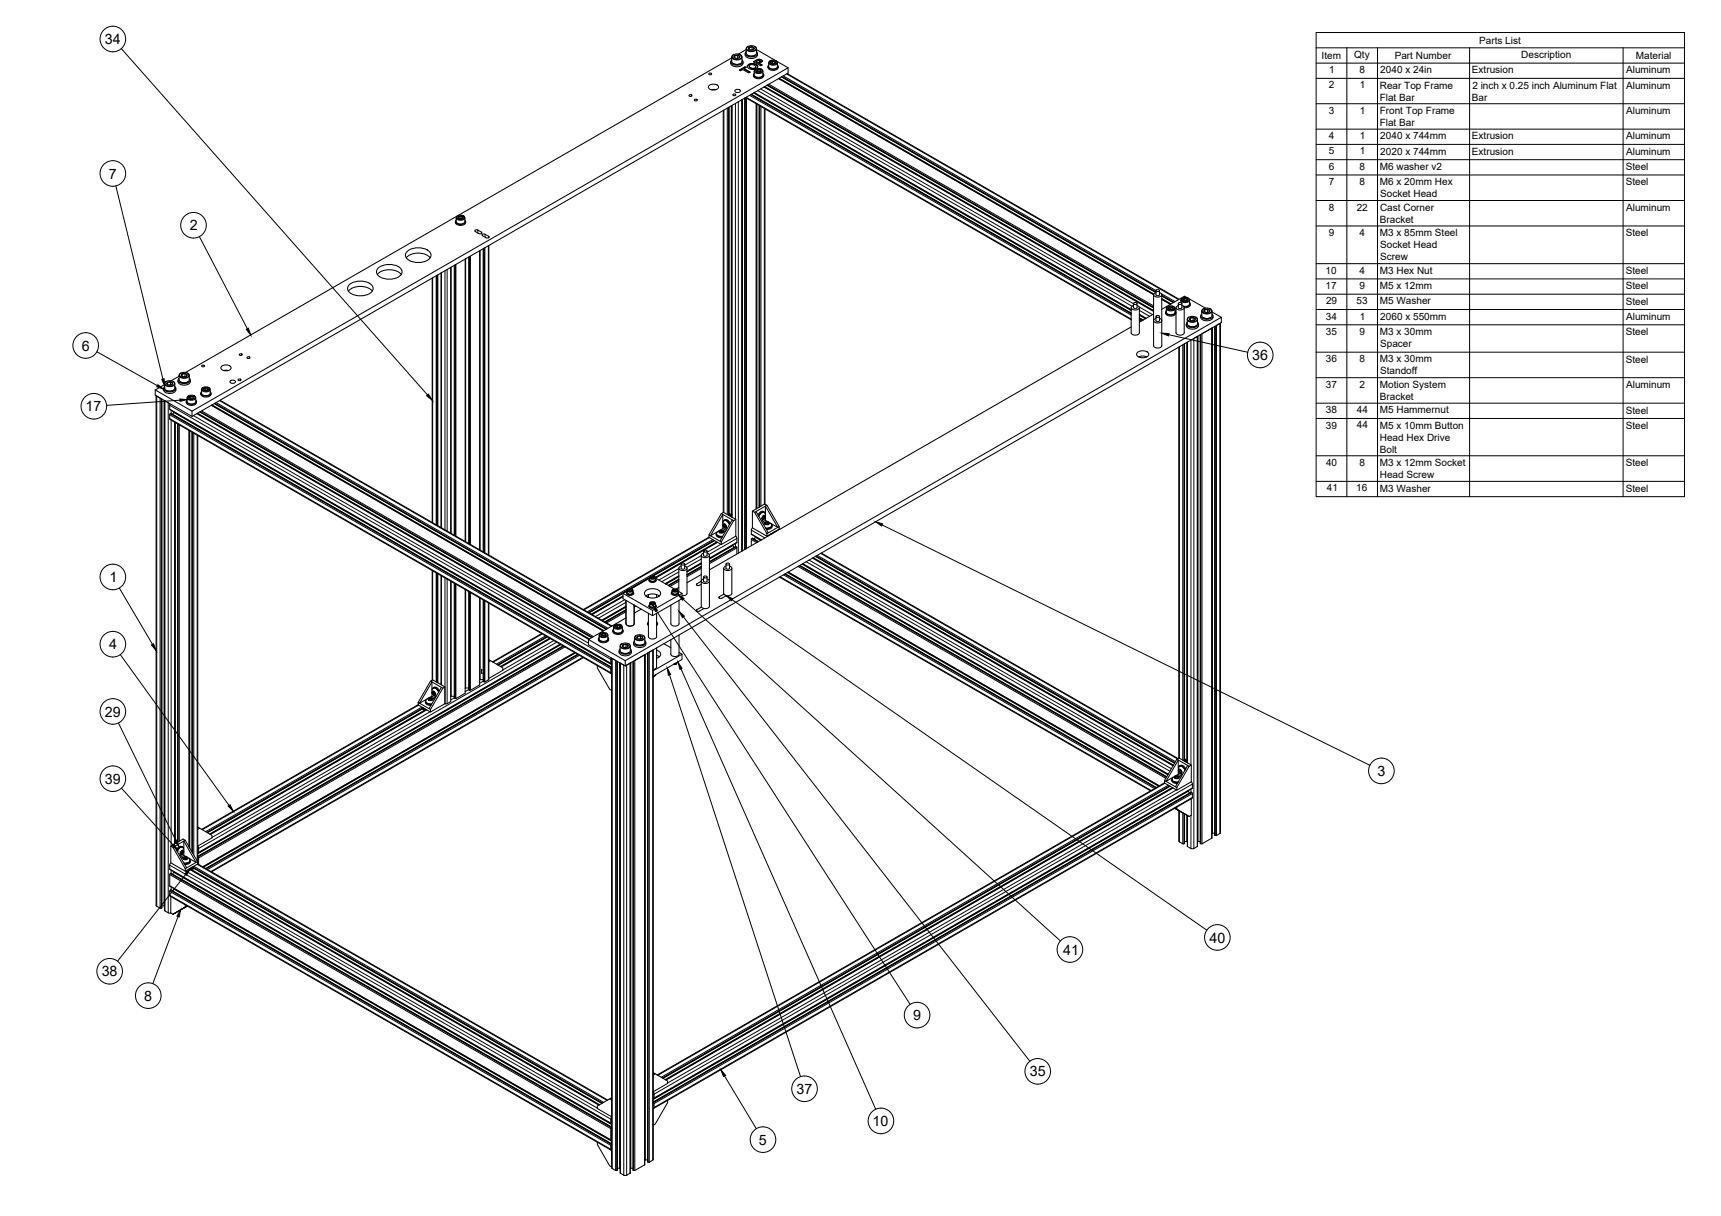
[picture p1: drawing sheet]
<svg xmlns="http://www.w3.org/2000/svg" width="841mm" height="594mm" viewBox="0 0 841 594" stroke-linecap="round" stroke-linejoin="round" font-family="sans-serif">
<!-- layer: Visible -->
<g fill="none" stroke="#000" stroke-width=".51">
<path d="M357 30a3 3 0 0 0 3 3 3 3 0 0 0 3-3M358 28v2a2.9 2.9 0 0 0 5 0v-2M358 28l-267 154M358 29a2 2 0 0 0 0 3 2 2 0 0 0 2 0 1.8 1.8 0 0 0 2-1 1.8 1.8 0 0 0 1-2M358 27a2.6 2.6 0 0 1 4 1 2.6 2.6 0 0 1-4-1zM358 27a1.3 1.3 0 0 0 0 2 1.3 1.3 0 0 0 1 0 1.9 1.9 0 0 0 3 0 1.9 1.9 0 0 0 0-2M358 31l2 1 2-1M358 27h.1M359 27v1M359 27a.8 .8 0 0 0 0 1 .8 .8 0 0 0 1 1M360 27v1M360 27a.8 .8 0 0 1 1 0 .8 .8 0 0 1 0 1"/>
<path d="M360 27h-1M361 29h-1M361 28l-1 1M361 28l-1-1h-1v1M362 27h.1M364 33l-3 1 1 1 1-1 3 2 1-1-3-1 2 1M364 33l-3 1M364 26a3 3 0 0 0 3 3 3 3 0 0 0 3-3M364 33h1l-1 1M365 24v2a2.9 2.9 0 0 0 5 0v-2M365 24l-4 2M365 25a2 2 0 0 0 0 3 2 2 0 0 0 2 0 1.8 1.8 0 0 0 3-1 1.8 1.8 0 0 0 0-2"/>
<path d="M365 23a2.6 2.6 0 0 1 4 1 2.6 2.6 0 0 1-4-1zM365 32l1 1 2 1 2-1-1-2 1 2M365 32h.1M366 23a1.3 1.3 0 0 0-1 1 1.3 1.3 0 0 0 2 1 1.9 1.9 0 0 0 2 0 1.9 1.9 0 0 0 0-2M366 24h1h1M366 24v-1h2h1l-1 1M366 31l-1 1h1M366 32l1 1M366 23v1M368 23v1h-1M368 23h-2M368 23a.8 .8 0 0 1 1 0 .8 .8 0 0 1-1 1"/>
<path d="M368 31l-2 1 2-1M368 33h-1l1 1M368 37a2.6 2.6 0 0 0 3 1 2.6 2.6 0 0 0 2-1M369 36a2.2 2.2 0 0 0 1 2 2.2 2.2 0 0 0 2 0l1-1v-1M369 35v2a2.5 2.5 0 0 0 4 0v-2M369 27h-2h-1M369 33l-1 1 1-1M369 34a1.9 1.9 0 0 1 2-1 1.9 1.9 0 0 1 1 2 1.9 1.9 0 0 1-2 1 1.9 1.9 0 0 1-1-2zM369 33v-1h-2h-1l1 1M369 34h1h2v1h-1h-1zM369 34l1 1M369 34a1.1 1.1 0 0 0 0 1 1.1 1.1 0 0 0 1 1 1.5 1.5 0 0 0 2 0 1.5 1.5 0 0 0 0-2"/>
<path d="M369 31h-1l1 1M370 30h1M370 35v-1v1M370 35h.1M370 24l15 9-291 168-18-10M370 29l-2 1 4 2-1-1 1 1M370 29l-2 1M370 34h2v1M370 35h1M371 31v-1zM371 31l-1-1 1 1M371 29h-1h1"/>
<path d="M372 34v1M372 29h-1h1M372 30v-1v1M372 30l-1 1M375 33a2.7 2.7 0 0 0 3 1 2.7 2.7 0 0 0 2-1M376 31v2M376 32a2.2 2.2 0 0 0 1 2 2.2 2.2 0 0 0 2 0l1-1v-1M376 32a2.5 2.5 0 0 0 4 0M376 30a1.9 1.9 0 0 1 2-1 1.9 1.9 0 0 1 1 2 1.9 1.9 0 0 1-2 1 1.9 1.9 0 0 1-1-2zM376 30h1h2v1h-1h-1zM376 30h1M376 30a1.1 1.1 0 0 0 0 1 1.1 1.1 0 0 0 1 1 1.5 1.5 0 0 0 2 0 1.5 1.5 0 0 0 0-2"/>
<path d="M377 30v1zM377 30h2v1h-2M379 30v1M379 30h.1M380 31v2M380 33h.1M381 38l183 106M382 38l183 105a1.2 1.2 0 0 0-1 2 1.2 1.2 0 0 0 2 0 1.2 1.2 0 0 0 2 0 1.2 1.2 0 0 0-1-2M385 36l191 110M385 33v3l-291 167-18-10v-2M346 42a2.8 2.8 0 0 1 5 1 2.7 2.7 0 0 1-3 1 2.7 2.7 0 0 1-2-2zM348 44h2"/>
<path d="M353 54v196M356 52v200M358 52v201M359 44a1.2 1.2 0 0 1 2 0 1.2 1.2 0 0 1 0 1 1.3 1.3 0 0 1-2-1zM363 49v220M364 48v220M364 48l189 108M367 46l186 107M368 45l185 106M370 51v198M371 52v196M373 42l191 110"/>
<path d="M374 53v193M375 42l189 108M223 108a2.6 2.6 0 0 0 2 2 2.6 2.6 0 0 0 3-2M223 107a2.2 2.2 0 0 0 1 3 2.2 2.2 0 0 0 3-1l1-1-1-1M223 106v2a2.5 2.5 0 0 0 4 0v-2M223 106a1.9 1.9 0 0 1 2-1 1.9 1.9 0 0 1 2 2 1.9 1.9 0 0 1-2 0 1.9 1.9 0 0 1-2-1zM224 105a1.1 1.1 0 0 0-1 2 1.1 1.1 0 0 0 2 1 1.5 1.5 0 0 0 1-1 1.5 1.5 0 0 0 1-1l-1-1M224 107v-1v1M224 106h2v1h-1l-1-1zM224 106h1v1h-1M225 105l1 1M226 106v1h-1"/>
<path d="M226 106h.1M232 113l2-1 1 2h-1zM236 115l1-1 2 2h-1zM239 120v151M171 139a8 8 0 0 1 11 2 6 6 0 0 1-9 3 3 3 0 0 1-3-2 3 3 0 0 1 1-3zM184 134a9 9 0 0 1 12 0M185 131a8 8 0 0 1 11 1 6 6 0 0 1-9 4 3 3 0 0 1-3-2 3 3 0 0 1 1-3zM199 126a9 9 0 0 1 11 0M199 123a8 8 0 0 1 12 1 6 6 0 0 1-9 4 3 3 0 0 1-3-2 3 3 0 0 1 0-3zM211 136v119M213 135v121M214 134v123"/>
<path d="M216 133v125M220 131v129M220 131v130M222 130v131M222 129v133M223 129v133M227 127v138M228 126v139M229 126v140M229 125v141M230 125v141M234 123v146"/>
<path d="M235 122v147M236 122v148M236 121v149M237 121v149M170 142a9 9 0 0 1 12 0M553 150v13a2.3 2.3 0 0 0 4 0v-13M553 160l-206 118M554 148v2l1 1 1-1v-2M554 149a1.2 1.2 0 0 0-1 2 1.2 1.2 0 0 0 2 0 1.2 1.2 0 0 0 2 0 1.2 1.2 0 0 0-1-2M554 148h2l-2 1zM557 155l2 1M557 154l3 2"/>
<path d="M564 144v12M564 157v12M564 153l-7 4M565 142v2h1h1v-2M565 155v2h1h1v-2M565 156a1.2 1.2 0 0 0-1 1 1.2 1.2 0 0 0 2 1 1.2 1.2 0 0 0 2-1 1.2 1.2 0 0 0-1-1M565 142h2h-2zM565 154l2 1h-2zM568 144v12M568 145l5 3M568 146l4 3M568 157v12"/>
<path d="M570 153a2.7 2.7 0 0 0 2 1 2.7 2.7 0 0 0 3-1M570 152a2.2 2.2 0 0 0 1 2 2.2 2.2 0 0 0 3 0l1-1-1-1M570 151v2a2.5 2.5 0 0 0 4 0v-2M570 150a1.9 1.9 0 0 1 2-1 1.9 1.9 0 0 1 2 2 1.9 1.9 0 0 1-2 1 1.9 1.9 0 0 1-2-2zM571 150h1h1v1h-1h-1zM571 150a1.1 1.1 0 0 0-1 1 1.1 1.1 0 0 0 2 1 1.5 1.5 0 0 0 1 0 1.5 1.5 0 0 0 1-2h-1M571 150h.1M571 150h1l-1 1M571 150v1M572 150h1v1M572 151h1M573 150v1"/>
<path d="M575 150v13M576 148v3h1l1-1v-2M576 149a1.2 1.2 0 0 0-1 2 1.2 1.2 0 0 0 2 0 1.2 1.2 0 0 0 2 0 1.2 1.2 0 0 0-1-2M576 148h2l-2 1zM577 148h.1M577 147v1M577 146a1.9 1.9 0 0 1 2-1 1.9 1.9 0 0 1 2 2 1.9 1.9 0 0 1-2 1 1.9 1.9 0 0 1-2-2zM578 149h.1M578 146h2v1h-2zM578 146a1.1 1.1 0 0 0-1 1 1.1 1.1 0 0 0 2 1 1.5 1.5 0 0 0 2 0 1.5 1.5 0 0 0 0-2h-1M578 146h.1M578 146h1v1z"/>
<path d="M579 150v13M579 146h1v1h-1M580 158v1M580 159a3 3 0 0 0 6 0M580 146v1M580 156v2a2.9 2.9 0 0 0 5 0v-2M580 157a2 2 0 0 0 1 3 2 2 0 0 0 2 0 1.8 1.8 0 0 0 2 0 1.8 1.8 0 0 0 0-3M581 155a2.6 2.6 0 0 1 4 1 2.6 2.6 0 0 1-5 0zM581 155a1.3 1.3 0 0 0-1 2 1.3 1.3 0 0 0 2 0 1.9 1.9 0 0 0 2 0 1.9 1.9 0 0 0 1-2h-1M581 159h3M581 155h.1M581 147v1"/>
<path d="M581 156l1 1M581 156l1-1h1l1 1M581 148l-1 2h-2M581 148a1.8 1.8 0 0 1 0 2 1.8 1.8 0 0 1-2 0M582 148a2.2 2.2 0 0 1-3 2M582 155v1M582 155l-1 1M582 155h1a.9 .9 0 0 1 1 0 .9 .9 0 0 1 0 1M583 155v2M583 157h-1M584 156l-2 1M584 155h.1"/>
<path d="M586 158v1M587 154a3 3 0 0 0 3 3 3 3 0 0 0 3-3M587 152v2a2.9 2.9 0 0 0 5 0v-2M587 153a2 2 0 0 0 1 3 2 2 0 0 0 2 0 1.8 1.8 0 0 0 2-1 1.8 1.8 0 0 0 0-2M588 151a2.6 2.6 0 0 1 4 1 2.6 2.6 0 0 1-5-1zM588 155h.1M588 151a1.3 1.3 0 0 0-1 2 1.3 1.3 0 0 0 2 0 1.9 1.9 0 0 0 2 0 1.9 1.9 0 0 0 1-2h-1M588 152l1-1h1l1 1M588 152l1 1 2-1M589 151v1h-1M589 151l-1 1M589 151l-10-6-11 6"/>
<path d="M590 151v2M590 151a.8 .8 0 0 1 1 0 .8 .8 0 0 1 0 1M590 151h-1M592 155l-2 1-2-1M592 152l5 3-291 168M594 159v249M596 158l-2 1M596 158v249l-2 1M597 155v3l-291 167-18-10v-3M108 179a2.8 2.8 0 0 1 5 1 2.7 2.7 0 0 1-3 1 2.7 2.7 0 0 1-2-2zM556 172a3 3 0 0 1 5 2 4 4 0 0 1-6-1zM556 174h3h1"/>
<path d="M564 169a2.3 2.3 0 0 0 4 0M575 163a2.3 2.3 0 0 0 4 0M576 170v200M579 168v204M580 167v206M585 164l-2 1M585 164v249l-2 2-3-2v-15M587 164v248M592 160l-5 3M592 160v249l-5 3M76 193l1 250M77 194h1"/>
<path d="M79 195v248l-1 1-1-1M80 190a3 3 0 0 0 3 2 3 3 0 0 0 3-2M80 196v249l3 1M80 187v3a2.9 2.9 0 0 0 5 0v-3M80 188l-4 3M80 189a2 2 0 0 0 1 2 2 2 0 0 0 2 0 1.8 1.8 0 0 0 2 0 1.8 1.8 0 0 0 0-2M81 196l1 1M81 187a2.6 2.6 0 0 1 4 1 2.6 2.6 0 0 1-4-1zM81 191h2h2M81 186h.1M82 188v-1h1h1v1M82 187v1"/>
<path d="M82 187a1.2 1.2 0 0 1 2-1 1.2 1.2 0 0 1 0 2 1.2 1.2 0 0 1-2 0M83 200h.1M83 197v3M83 187v1M83 188h.1M85 186a1.3 1.3 0 0 1 0 2 1.3 1.3 0 0 1-1 1 1.9 1.9 0 0 1-3 0 1.9 1.9 0 0 1 0-2v-1M87 186a3 3 0 0 0 3 2 3 3 0 0 0 3-2M88 183v3a2.9 2.9 0 0 0 5 0M88 184l-4 2M88 185a2 2 0 0 0 0 2 2 2 0 0 0 2 0 1.8 1.8 0 0 0 2 0 1.8 1.8 0 0 0 1-2M88 183a2.6 2.6 0 0 1 4 1 2.6 2.6 0 0 1-4-1zM88 187h2h2"/>
<path d="M88 182a1.3 1.3 0 0 0 0 2 1.3 1.3 0 0 0 1 1 1.9 1.9 0 0 0 2 0 1.9 1.9 0 0 0 1-2v-1M89 183l1-1 1 1v1M89 183l1 1h1M89 183v1v-1M89 183h.1M90 182v2M90 182l-1 1M90 182a.8 .8 0 0 1 1 1 .8 .8 0 0 1 0 1M91 196a2.6 2.6 0 0 0 3 2 2.6 2.6 0 0 0 2-2M91 195a2.2 2.2 0 0 0 2 3 2.2 2.2 0 0 0 2-1l1-1v-1M91 194v2a2.5 2.5 0 0 0 5 0v-2M92 194a1.9 1.9 0 0 1 2-1 1.9 1.9 0 0 1 1 2 1.9 1.9 0 0 1-2 0 1.9 1.9 0 0 1-1-1z"/>
<path d="M92 194l1-1 2 1-2 1zM92 193a1.1 1.1 0 0 0 0 2 1.1 1.1 0 0 0 1 1 1.5 1.5 0 0 0 2-1 1.5 1.5 0 0 0 0-2M92 194h.1M92 194h1v1M92 194l1 1M92 183v3M93 193l1 1v1M93 195h1M95 194h.1M98 192a2.6 2.6 0 0 0 3 2 2.6 2.6 0 0 0 2-2M98 191a2.2 2.2 0 0 0 2 3 2.2 2.2 0 0 0 2-1l1-1v-1M98 192a2.5 2.5 0 0 0 5 0"/>
<path d="M98 190v2M99 190a1.9 1.9 0 0 1 2-1 1.9 1.9 0 0 1 1 2 1.9 1.9 0 0 1-2 0 1.9 1.9 0 0 1-1-1zM99 190l1-1h2v1l-1 1h-1zM99 190h.1M99 189h.1M99 190h1v1M99 190l1 1M100 189l1 1v1l-1-1M102 189v1M102 189a1.1 1.1 0 0 1 1 2 1.1 1.1 0 0 1-2 0 1.5 1.5 0 0 1-2 0 1.5 1.5 0 0 1 0-2M103 190v2M103 198l192 110"/>
<path d="M105 197l191 110M108 196l191 110M109 181h3M112 186a1.2 1.2 0 0 1 2 0 1.2 1.2 0 0 1 1 1 1.6 1.6 0 0 1-3-1zM83 200l216 124M85 201l-1 1M85 206v206M87 207v204M92 210v204M94 201v2M94 211v205M96 202l192 110"/>
<path d="M97 213v209l200 115M98 201l191 111M351 259h1a1 1 0 0 1 1 0 1 1 0 0 1 0 1 1.2 1.2 0 0 1-2-1zM352 260h1M352 259v1M352 251l-6 10M353 259h-1M353 259v1h-1M353 259v1M353 255v-4l-6 11 4-2M353 258l-1 1M353 257v1"/>
<path d="M353 258l2 1M353 255a1.8 1.8 0 0 1 2-1 1.8 1.8 0 0 1 2 2M353 255a1.9 1.9 0 0 1 3 1M353 255a2.6 2.6 0 0 0 2 4M354 256a1 1 0 0 1 1 1 1 1 0 0 1-1 1l-1-1zM354 256v1M354 257v1M354 254l1 1 2 1M354 254a2.1 2.1 0 0 1 3 2M354 256h.1M354 256l1 1-1 1M354 256l1 1"/>
<path d="M354 257v1l1-1M354 260a2.6 2.6 0 0 0-4 0M355 257l-1 1M356 251l1 1M356 251v1M356 251l2 1M356 251h.1M357 252h.1M357 252v1M357 252h1M358 252h.1M358 254l-6-3 2-1 6 4v8l-8 4-6-3v-2l6 3"/>
<path d="M360 254h-2l-6 11v-1l6-10M368 250h1M368 258l-1 3M369 250l6-3-1-1-6 4v8l7 4 6-4M373 253v1v-1M373 252a.9 .9 0 0 1 1 1 1 1 0 0 1-2 0zM373 256a2.6 2.6 0 0 1 4 0M373 252h1l-1 1M373 250a2.1 2.1 0 0 0-3 2M373 252v1M373 252h1M373 250h-1l-1 2"/>
<path d="M374 255a1 1 0 0 1 1 0 1 1 0 0 1 1 1 1.2 1.2 0 0 1-2-1zM374 252l-1 1M374 251a2.6 2.6 0 0 1-2 3M374 251a1.9 1.9 0 0 0-3 1M374 251a1.8 1.8 0 0 0-2-1 1.8 1.8 0 0 0-1 2M374 254l2 1M374 251v-4l6 11-3-2M374 252v2M374 254l-2 1M374 255v1M374 255v1h1M374 256h1"/>
<path d="M375 247l6 10M375 255l1 1M375 256v-1h-1v1M375 255h-1M376 256h-1M377 256a1.8 1.8 0 0 1-1 2 1.8 1.8 0 0 1-2 0h2l1-1M377 256a1.9 1.9 0 0 1-3 2M377 257a2 2 0 0 1-2 2M381 258v-1l-6 3M381 258v1M211 279v53M213 280v53"/>
<path d="M332 278v11M333 276v2h1h1v-2M333 277a1.2 1.2 0 0 0-1 1 1.2 1.2 0 0 0 2 1 1.2 1.2 0 0 0 2-1 1.2 1.2 0 0 0-1-1M333 275l2 1h-2zM336 278v12l-1 1h-2M343 271v13M343 275l-7 4M343 277l-7 4M344 269v2M344 271l1 1 1-1M344 270a1.2 1.2 0 0 0-1 2 1.2 1.2 0 0 0 2 0 1.2 1.2 0 0 0 2 0 1.2 1.2 0 0 0-1-2M344 269h2l-2 1z"/>
<path d="M346 269v2M346 262l-61 36M347 271v13M349 264l-30 17M350 261v1l3 1M350 261h.1M350 260a1.9 1.9 0 0 0 3 2M350 260a1.8 1.8 0 0 0 1 2 1.8 1.8 0 0 0 2 0h-2l-1-1M351 265l-31 17 9 6M352 265v1M353 260v-1h-1v1M354 278v12a2.3 2.3 0 0 0 4 0v-12"/>
<path d="M355 276v2h1h1v-2M355 277a1.2 1.2 0 0 0-1 1 1.2 1.2 0 0 0 2 1 1.2 1.2 0 0 0 2-1 1.2 1.2 0 0 0-1-1M355 275l2 1h-2zM358 266l1 1M360 262v1M360 263v2l-13 8M360 271v-3v-1l-13 7M367 261h.1M367 261l5 3M369 262v1M371 265l-3-2-1 1v3M375 261v-1l-6-10 6 11v1"/>
<path d="M377 261h.1M377 261h1M378 260h.1M385 280l181 104M391 276l179 104M392 275l179 103M397 273l176 101M399 272l175 101M401 270l175 101M214 280v53M214 280v54M216 281v53"/>
<path d="M216 281v54M220 284v59l-3 1M220 284v56M222 285v56h1l4-2v-51M222 285v56M223 285v56M228 288v48M229 289v48h1l4-2v-43M229 289v48M230 289v48M235 292v40M236 293v40h1"/>
<path d="M236 293v40M237 294v39M239 295v37l-2 1M304 291l-15 9M306 293v12a2.3 2.3 0 0 0 4 0v-9M306 296l-12 7M306 298l-10 6M306 290a1.8 1.8 0 0 0 2 1 1.8 1.8 0 0 0 2-1M307 288v2h1h1v-2M307 289l-19 10M307 289a1.6 1.6 0 0 0 1 2 1.6 1.6 0 0 0 2-1l-1-1M307 288a1.1 1.1 0 0 1 1 0 1.1 1.1 0 0 1 1 1 1.3 1.3 0 0 1-2-1z"/>
<path d="M307 290h.1M307 288a1 1 0 0 0 1 1 1 1 0 0 0 1-1M307 290h2M308 288v1M308 288l-1 1h2M308 288h.1M308 288l1 1M309 289l-1-1-1 1M309 290h.1M313 298l-3 2M315 289a5 5 0 0 1 8 1 5 5 0 0 1-8 0zM316 291l3-1 3 1"/>
<path d="M317 300v11a2.3 2.3 0 0 0 4 0v-11M317 290v2M317 292h.1M317 296a1.8 1.8 0 0 0 2 1 1.8 1.8 0 0 0 2-1M317 283a1.8 1.8 0 0 0 2 2 1.8 1.8 0 0 0 2-2M317 282l-9 6M317 282v1M317 295v1M318 295a1.6 1.6 0 0 0 1 2 1.6 1.6 0 0 0 2-1l-1-1M318 283a1.6 1.6 0 0 0 1 2 1.6 1.6 0 0 0 2-2h-1M318 282a1.1 1.1 0 0 1 1-1 1.1 1.1 0 0 1 1 2 1.3 1.3 0 0 1-2-1zM318 294a1.1 1.1 0 0 1 1 0 1.1 1.1 0 0 1 1 1 1.3 1.3 0 0 1-2-1z"/>
<path d="M318 284h.1M318 296h.1M318 282a1 1 0 0 0 1 1 1 1 0 0 0 1-1M318 294a1.1 1.1 0 0 0 1 2 1.1 1.1 0 0 0 1-2M318 282h.1M318 294h.1M318 284h2M318 296h2M319 282v1M319 294v1M319 294l-1 1M319 294h.1"/>
<path d="M319 282h1M319 294l1 1M319 282h-1M320 282h-1h-1M320 295l-1-1-1 1M320 282h-2M320 295h-2M320 282h.1M320 294h.1M320 284h.1M320 296h.1M320 282v2h-2v-1"/>
<path d="M320 295v2h-2v-1M321 290v2M328 290a1.8 1.8 0 0 0 2 1 1.8 1.8 0 0 0 2-1M328 288l1 2h1h1v-2M328 289a1.6 1.6 0 0 0 2 2 1.6 1.6 0 0 0 2-1l-1-1M329 288a1.1 1.1 0 0 1 1 0 1.1 1.1 0 0 1 1 1 1.3 1.3 0 0 1-2-1zM329 290h2M329 288a1 1 0 0 0 1 1 1 1 0 0 0 1-1M330 288l-1 1h2M330 288h.1M330 288v1M330 288l1 1"/>
<path d="M331 289l-1-1-1 1M331 290h.1M331 289l2 1M332 287l-2 1M332 281l-7 4M332 283l-5 3M332 293v12a2.3 2.3 0 0 1-4 0v-9M333 290v2l-14 9-15-9v-2l15 8v3M333 290l-14 8M343 281l-7 4M343 297l-3 1 1 1 3-2M344 282v2h1h1v-2"/>
<path d="M344 283a1.2 1.2 0 0 0-1 2 1.2 1.2 0 0 0 2 0 1.2 1.2 0 0 0 2 0 1.2 1.2 0 0 0-1-2M344 282h2h-2zM344 297h.1M347 284v12a2.3 2.3 0 0 1-4 0v-12l-3 2h1l2-1M354 290l-3 2h1l3-1M355 291h.1M381 282l181 104M384 280l181 105M265 310l-24 13M267 311l-23 14M269 312l-24 14M274 315l-177 102"/>
<path d="M275 316l-178 102M281 319l-182 105M282 320l-181 104M292 312a2.6 2.6 0 0 0 3 2 2.6 2.6 0 0 0 2-2M293 311a2.2 2.2 0 0 0 1 3 2.2 2.2 0 0 0 3-1v-1v-1M293 310v2a2.5 2.5 0 0 0 4 0v-2M293 310a1.9 1.9 0 0 1 2-1 1.9 1.9 0 0 1 2 2 1.9 1.9 0 0 1-2 0 1.9 1.9 0 0 1-2-1zM294 310l1-1 1 1-1 1h-1zM294 310h.1M294 309a1.1 1.1 0 0 0-1 2 1.1 1.1 0 0 0 1 0 1.5 1.5 0 0 0 2 0 1.5 1.5 0 0 0 0-2M294 310h1l-1 1M294 310v1"/>
<path d="M295 309l1 1v1M295 310l1 1M296 310h.1M299 308a2.7 2.7 0 0 0 3 2 2.7 2.7 0 0 0 3-1M300 307a2.2 2.2 0 0 0 1 3 2.2 2.2 0 0 0 3-1l1-1-1-1M300 306v2a2.5 2.5 0 0 0 4 0v-2M300 306a1.9 1.9 0 0 1 2-1 1.9 1.9 0 0 1 2 1 1.9 1.9 0 0 1-2 1 1.9 1.9 0 0 1-2-1zM301 306l1-1h1v1l-1 1h-1zM301 306h.1M301 305a1.1 1.1 0 0 0-1 2 1.1 1.1 0 0 0 1 0 1.5 1.5 0 0 0 2 0 1.5 1.5 0 0 0 1-2h-1M301 306h1l-1 1M301 306v1"/>
<path d="M302 305l1 1v1l-1-1M303 318a3 3 0 0 0 3 2 3 3 0 0 0 3-2M303 305v1M303 316v2a2.9 2.9 0 0 0 5 0v-2M303 317a2 2 0 0 0 0 2 2 2 0 0 0 3 1 1.8 1.8 0 0 0 2-1 1.8 1.8 0 0 0 0-2M303 315a2.6 2.6 0 0 1 5 1 2.6 2.6 0 0 1-5-1zM304 315a1.3 1.3 0 0 0-1 1 1.3 1.3 0 0 0 2 1 1.9 1.9 0 0 0 2 0 1.9 1.9 0 0 0 1-2h-1M304 319h3M304 315h.1M304 316h1M304 316l1-1h1h1v1M304 316h1h2"/>
<path d="M304 308v1M305 315v1M305 315l-1 1M306 302l-18 10 18 11v2M306 315v1h-1M306 315a.8 .8 0 0 1 1 0 .8 .8 0 0 1 0 1M306 315h-1M307 315h.1M310 314a3 3 0 0 0 3 2 3 3 0 0 0 3-2M310 312v2M310 313a2 2 0 0 0 1 2 2 2 0 0 0 2 1 1.8 1.8 0 0 0 2-1 1.8 1.8 0 0 0 0-2M311 311a2.6 2.6 0 0 1 4 1 2.6 2.6 0 0 1-5-1z"/>
<path d="M311 315h2h1M311 310a1.3 1.3 0 0 0-1 2 1.3 1.3 0 0 0 2 1 1.9 1.9 0 0 0 2 0 1.9 1.9 0 0 0 1-2l-1-1M311 312l1-1h1h1v1M311 312h1h2M312 311v1h-1M312 311l-1 1M313 311v1h-1M313 311h-1M313 311a.8 .8 0 0 1 1 0 .8 .8 0 0 1 0 1M315 320l-5 3M315 320v249M315 312v2a2.9 2.9 0 0 1-5 0"/>
<path d="M316 319v249M317 304l-1 1 1 1M319 318l-2 1M319 317v249l-2 2M321 317v9l-2 1M321 318a2 2 0 0 1 2 2 2 2 0 0 1-2 2M321 304v1v1M324 314l4 2M332 310v10a2.3 2.3 0 0 1-4 0v-7M332 319l1 1M210 333l1-1 6 4v8l-7 4-6-4v-1l6-10h1l-6 11-1-1M211 338v2l2 1"/>
<path d="M211 337a2.6 2.6 0 0 0 2 3M211 337a1.9 1.9 0 0 1 3 1M211 338h1a1 1 0 0 1 1 1 1 1 0 0 1-1 1l-1-1zM211 338l1 1M212 336h1l1 2a1.8 1.8 0 0 0-1-2 1.8 1.8 0 0 0-2 1M212 338h-1zM212 339v1M212 338l1 1M212 338h-1M212 336a2.1 2.1 0 0 1 3 1M213 339l-1 1M215 334h1"/>
<path d="M216 336l-6 10M216 336l-6 11M217 336h-1l-5-3v4M229 336h-2M235 329h1M235 327v2M236 332h-2M237 333h.1M239 322l7 4v1l-7 4M240 323h-1M285 321l-182 105M292 325v1l6 11h1"/>
<path d="M299 321v3M299 326v3M299 322v248l2 2h1M299 326l-215-124h-1v3l216 124M299 324h.1M299 326h.1M299 322l2 1M302 323v249M303 324v249l3 1 2-1v-249l-2 1M303 324l2 1M309 323v249M319 328l14-8v2l-14 9 1-1"/>
<path d="M319 331h.1M320 330l-1 1M320 330h.1M321 320l1 1M329 325h.1M329 325h1M330 324h.1M330 325h.1M330 324v1M331 324h-2M331 323l-1 1M204 344l-105 61"/>
<path d="M207 346h.1M207 346l1 1M207 346l-106 61M208 347h.1M208 346h-1M208 343v1l3 1M208 346v1M208 343l1 1h2M208 342a1.9 1.9 0 0 0 3 2M208 342a1.8 1.8 0 0 0 1 2 1.8 1.8 0 0 0 2 0M208 347l-105 61M209 342l-4 2 5 3v1"/>
<path d="M209 341a1 1 0 0 1 2 0 1 1 0 0 1 0 1 1.2 1.2 0 0 1-2-1zM210 341v1M210 341h.1M210 341h1M211 342h-1M211 341v1zM211 341h-1v1M211 341v1M211 340l-1 1M212 342a2.6 2.6 0 0 0-4 0M222 340h-2M574 379a1 1 0 0 1 2 0 1 1 0 0 1 0 1 1.2 1.2 0 0 1-2-1z"/>
<path d="M574 380h2M574 379v1M575 371l-6 10M575 379l-1 1M575 379l1 1h-2M575 379l1 1M576 375v-4l-6 11 3-2M576 377v1M576 378l-2 1M576 378l1 1M576 375a1.8 1.8 0 0 1 2-1 1.8 1.8 0 0 1 1 2M576 375a1.9 1.9 0 0 1 3 1"/>
<path d="M576 375a2.6 2.6 0 0 0 2 4M576 376h1a1 1 0 0 1 1 1 1 1 0 0 1-1 1l-1-1zM576 376v1M576 377l1 1M576 374l2 1 1 1M576 374a2.1 2.1 0 0 1 3 2M577 376h-1M577 376v1v1M577 376v1M577 377h-1l1 1v-1M577 380a2.6 2.6 0 0 0-4 0M577 377v1"/>
<path d="M579 371l1 1M579 371v1M579 372h.1M580 372h.1M580 372v1M580 374l-5-3 1-1 6 4v8l-7 4-6-3v-2l5 3M582 374h-1l-6 11-1-1 6-10h1M569 382l-248 143M572 384l-248 143M573 381v1l2 1M573 381h.1M573 380a1.9 1.9 0 0 0 3 2"/>
<path d="M573 380a1.8 1.8 0 0 0 1 2 1.8 1.8 0 0 0 2 0h-2l-1-1M573 385l-248 143M574 395l2 1zM574 395l7 4M575 394v1h-1M575 385v1M575 380v-1h-1v1M576 396h.1M576 396v15l2 1h1M579 398v14M581 386v1M582 387h.1"/>
<path d="M582 387l-263 151M582 387l1 1M582 390v8l-1 1-5-3M582 382l1 1M582 390l-263 152M583 383v2M583 388v2M583 385l-263 152M583 390h.1M83 413l2 1M85 414l6-3-2-1-6 3v9l8 4 6-4v-1l-6 3M86 415l1-1a1.7 1.7 0 0 1 2 0h-1l-2 2"/>
<path d="M88 417h1M89 416v-1a1.1 1.1 0 0 1 1 2 1 1 0 0 1-2 0zM89 419a2.6 2.6 0 0 1 4 1M89 416l-1 1M89 416v1M89 414h.1M89 416h.1M89 419h1a1 1 0 0 1 1 0 1 1 0 0 1 0 1 1.2 1.2 0 0 1-2-1zM90 414a2.6 2.6 0 0 1-2 4M90 414a1.9 1.9 0 0 0-3 2M90 414a1.8 1.8 0 0 0-2 0 1.8 1.8 0 0 0-2 2M90 415v-4l6 10-4-2"/>
<path d="M90 416v2M90 418l1 1M90 418l-2 1M90 419v1M90 419v1l1-1M90 420h1M91 411l6 10M91 419h.1M91 419h-1M91 420v-1h-1v1M91 419v1M93 420a1.8 1.8 0 0 1-1 2 1.8 1.8 0 0 1-2 0h2l1-2a2 2 0 0 1-3 2"/>
<path d="M93 420a1.9 1.9 0 0 1-3 2M97 419v3M97 404l7 4v1l-7 4M97 414v2v1M98 405h-1M579 411h1M579 412h.1M587 411h-2M587 412h.1M592 407h2M594 408h.1M83 438v8"/>
<path d="M83 422v3l216 124M85 434l-1 1M85 426l-1 1M91 424l-6-10 6 10v2M92 424l201 116M93 424v1M93 424h.1M93 425h.1M93 424h1M94 424l200 115M94 424h-1M94 424v1"/>
<path d="M94 424l-1 1M94 424h.1M95 424h.1M104 426h.1M79 443h1M83 446l2 1 6-4-6 4M91 443l-6 3M91 443h1l-2 1M91 442v1M91 443h.1M298 537h1M299 536l-7 4v2l7 4"/>
<path d="M319 539l1 2-1 1M319 524l7 4v1l-7 4M319 534l1 2-1 1M320 525h-1M326 538v1l-6 10-1 1M292 558v1l6 11h1M299 551v6M299 559v3M299 551l-215-124h-1v6l216 124M299 559l-215-124h-1v3l216 124M299 549h.1M299 551h.1"/>
<path d="M299 557h.1M299 559h.1M299 546v3M302 571h1M309 572h.1M309 571h-1M315 569l-5 3h-1M315 569h.1M316 568h.1M316 567h-1M316 568h1"/>
<circle cx="347" cy="36" r=".6"/>
<circle cx="337" cy="47" r=".6"/>
<circle cx="340" cy="49" r=".6"/>
<circle cx="359" cy="46" r=".6"/>
<circle cx="99" cy="179" r=".6"/>
<circle cx="118" cy="173" r=".6"/>
<circle cx="121" cy="175" r=".6"/>
<circle cx="117" cy="185" r=".6"/>
</g>
<!-- layer: Visible Narrow -->
<g fill="none" stroke="#000" stroke-width=".49">
<path d="M369 29v1M371 30v1M380 38l184 106M381 38l183 106M382 38l183 105M382 37l183 106M383 37l182 105M384 36l192 110M354 54v196M355 53v198M356 53v199M356 52v200"/>
<path d="M357 52v199M358 51v202M359 51v203M361 50v220M362 49v220M363 49v220M364 48v220M365 48l188 108M365 48v220M366 47l187 107M367 46l186 107M368 45l185 107"/>
<path d="M369 45l184 106M370 51v198M370 51v197M370 44l183 106M371 52v196M372 43l182 105M372 52v195M373 42l191 110M374 53v193M374 42l190 110M375 42l189 108M375 41l189 109"/>
<path d="M376 41l188 108M234 112v2M235 113v1M237 114v2M239 115v1M211 136v119M213 135v122M214 135v122M217 132v127M219 132v127M222 129v133M223 129v133"/>
<path d="M229 125v141M230 125v141M237 121v149M239 120v151M557 150l6 4M557 156l1 1M557 155l2 1M557 154l3 2M557 154l3 1M557 152l5 3M567 143h.1M567 143l7 4"/>
<path d="M568 144l6 4M568 145l5 3M568 146l4 2M568 146l4 3M594 159v249M596 158v249M576 169v201M578 168v203M579 168v204M580 167v204M580 167v206M582 166v208"/>
<path d="M583 165v250M585 164v250M585 164v247M587 164v248M587 163v249M592 160v250M593 160v247M77 194v249M78 194v250M79 195v249M80 196v247M81 196v249"/>
<path d="M82 197v249M83 200l215 124M83 198l215 124M103 198l192 110M104 198l191 110M105 197l191 110M105 197l192 110M106 197l191 110M107 196l192 110M83 205l215 124M83 203l215 124M83 202l216 124"/>
<path d="M84 200v2M84 205v208M85 201l214 124M85 206v206M86 206v206M87 207v204M88 208v203M92 210v204M93 211v203M94 211v205M94 211v206M95 203l193 111"/>
<path d="M95 212v206M96 202l192 110M96 213v208M97 202l191 110M98 201l191 110M99 201l191 110M357 251h-1M358 252h-1M367 259l7 4M378 260h1M379 260h.1M381 259h.1"/>
<path d="M211 279v53M332 278l-10 5M332 279l-9 5M343 271l-8 5M343 273l-7 4M343 275l-7 4M343 277l-7 4M343 278l-7 4M347 263l-62 35M348 264l-61 35M349 264l-30 17M350 265l-30 17"/>
<path d="M351 265l-31 17M352 266l-6 4M358 267l-11 6M359 266v1M360 267l-13 7M360 267l-13 8M360 263l-13 8M360 265l-13 8M360 268l-13 7M367 261l5 3M367 264l3 1M367 263l3 2"/>
<path d="M368 263l3 2M369 262l3 2M375 262h.1M377 261h.1M378 260h.1M385 280l181 104M385 279l182 105M390 277l180 103M391 276l179 104M392 276l179 103M392 275l179 103M394 274l178 103"/>
<path d="M395 274l177 102M397 273l176 101M397 272l176 102M399 272l175 101M399 271l175 101M401 270l174 101M213 280v53M214 280v53M217 282v62M219 283v61M222 285v56M223 285v56"/>
<path d="M229 289v48M230 289v48M237 293v40M239 295v37M304 291l-15 9M304 292l-15 8M305 293l-14 8M306 294l-14 8M306 296l-12 7M306 297l-12 6M306 298l-10 6M306 299l-10 5"/>
<path d="M307 289l-19 10M307 288l-19 11M310 296h.1M311 296l-1 1M317 292h.1M317 282l-9 6M318 282l-10 6M332 281l-7 4M332 282l-7 3M332 283l-5 3M332 284l-5 3M341 285v1"/>
<path d="M341 298v1M351 292h.1M381 282l182 104M383 281l181 104M383 280l182 105M384 280l181 105M265 310l-24 14M267 311l-24 13M267 311l-24 14M269 312l-24 14M271 313l-25 14M272 314l-175 101"/>
<path d="M274 315l-177 101M274 315l-177 102M275 316l-178 102M275 316l-178 103M276 316l-179 103M281 319l-182 104M281 319l-182 105M282 320l-181 104M283 320l-182 104M315 320v249M315 320v247M316 319v249"/>
<path d="M317 319v249M319 318v249M229 337l-2 1M235 327h1M236 333l-2 1M283 320l-182 105M285 321l-182 105M299 322v249M301 323v249M302 323v249M303 324v247M303 324v249"/>
<path d="M305 325v249M306 325v249M308 324v249M308 324v247M309 323v249M310 323v249M205 345l-106 60M206 345l-105 61M207 346h.1M207 346l-106 61M207 347l-105 60M208 347h.1"/>
<path d="M209 347l-106 61M210 348l-106 61M222 341l-2 1M579 371h.1M580 372h.1M569 383l-248 142M571 384l-248 142M571 384l-247 143M572 384l-248 143M573 385l-248 142M573 385l-248 143M575 386l-249 143"/>
<path d="M576 396v15M578 397v15M579 397v15M579 398v14M580 398v13M580 398v16M581 387l-262 150M582 386v1M582 398v17M582 387l-263 151M582 387l-263 152M583 385l-263 151"/>
<path d="M583 383l-263 152M583 390l-263 151M583 388l-263 151M83 433l215 124M83 427l215 124M83 425l215 124M83 423l215 124M83 435l215 125M83 437l215 124M83 427l216 124M83 435l216 124M84 425v2"/>
<path d="M84 433v2M85 434l214 124M85 426l214 123M91 426l201 115M92 425l201 115M93 425h.1M93 424v1M94 425l199 115M94 424l200 115M94 424h.1M95 423l200 116M96 422l201 116"/>
</g>
<!-- layer: Visible -->
<circle cx="217" cy="344" r=".3" fill="#000"/>
<!-- layer: Parts Lists -->
<g fill="none" stroke="#000" stroke-width=".49">
<path d="M643 16h180v227h-180zM643 23h180M643 31h180M643 38h180M658 23v220M673 23v220M718 23v220M793 23v220M643 51h180M643 63h180M643 71h180M643 78h180"/>
<path d="M643 85h180M643 98h180M643 110h180M643 129h180M643 136h180M643 144h180M643 151h180M643 159h180M643 172h180M643 185h180M643 197h180M643 204h180"/>
<path d="M643 223h180M643 235h180"/>
</g>
<!-- layer: Balloons -->
<g fill="none" stroke="#000" stroke-width=".49">
<path d="M59 24l150 169M57 91l23 94M97 116l24 45M47 172l30 16M571 164l39 8M88 196l-36 2M431 256l238 118M58 287l17 28M321 298l124 193M334 293l184 167M358 293l232 161M59 320l53 73"/>
<path d="M334 301l169 217M327 330l64 196M333 327l95 215M58 353l28 58M59 385l26 28M91 427l-34 43M87 448l-12 33M354 526l16 25"/>
<circle cx="55" cy="19" r="6"/>
<circle cx="55" cy="85" r="6"/>
<circle cx="95" cy="110" r="6"/>
<circle cx="42" cy="169" r="6"/>
<circle cx="616" cy="173" r="6"/>
<circle cx="46" cy="198" r="6"/>
<circle cx="55" cy="282" r="6"/>
<circle cx="55" cy="315" r="6"/>
<circle cx="55" cy="348" r="6"/>
<circle cx="675" cy="377" r="6"/>
<circle cx="55" cy="380" r="6"/>
<circle cx="595" cy="458" r="6"/>
<circle cx="54" cy="475" r="6"/>
<circle cx="523" cy="464" r="6"/>
<circle cx="72" cy="486" r="6"/>
<circle cx="448" cy="496" r="6"/>
<circle cx="393" cy="532" r="6"/>
<circle cx="507" cy="523" r="6"/>
<circle cx="373" cy="557" r="6"/>
<circle cx="430" cy="548" r="6"/>
</g>
<g fill="#000" stroke="#000" stroke-width=".49">
<path d="M120 161l1-1 1 4zM568 163h3v1zM77 188l3 2-3-1zM79 185h1v4zM88 195h3l-3 1zM208 193h1l2 3zM428 255l3 1v1zM319 295l2 3-1 1zM331 290l3 2v1zM355 291l3 2h-1zM74 315h1l1 3zM332 299l2 2v1z"/>
<path d="M326 326l2 3-1 1zM331 324l2 3h-1zM111 394l1-1 2 3zM84 413l1-1 2 3zM85 411l1-1 1 4zM90 427l3-3-2 4zM88 445v3h-2zM352 523l3 2-1 1z"/>
</g>
<g font-size="7">
<text x="51" y="22">34</text>
<text x="53" y="87">7</text>
<text x="93" y="113">2</text>
<text x="40" y="171">6</text>
<text x="612" y="176">36</text>
<text x="42" y="201">17</text>
<text x="53" y="284">1</text>
<text x="53" y="317">4</text>
<text x="51" y="350">29</text>
<text x="51" y="383">39</text>
<text x="673" y="379">3</text>
<text x="591" y="460">40</text>
<text x="520" y="466">41</text>
<text x="50" y="477">38</text>
<text x="71" y="489">8</text>
<text x="446" y="498">9</text>
<text x="503" y="526">35</text>
<text x="389" y="534">37</text>
<text x="426" y="550">10</text>
<text x="371" y="559">5</text>
</g>
<g font-size="4.9">
<text x="723" y="21">Parts List</text>
<text x="646" y="29">Item</text>
<text x="662" y="28">Qty</text>
<text x="682" y="29">Part Number</text>
<text x="743" y="28">Description</text>
<text x="799" y="29">Material</text>
<text x="649" y="36">1</text>
<text x="664" y="36">8</text>
<text x="675" y="36">2040 x 24in</text>
<text x="719" y="36">Extrusion</text>
<text x="795" y="36">Aluminum</text>
<text x="649" y="43">2</text>
<text x="664" y="43">1</text>
<text x="674" y="43">Rear Top Frame</text>
<text x="720" y="43">2 inch x 0.25 inch Aluminum Flat</text>
<text x="795" y="43">Aluminum</text>
<text x="674" y="49">Flat Bar</text>
<text x="719" y="49">Bar</text>
<text x="649" y="56">3</text>
<text x="664" y="56">1</text>
<text x="674" y="56">Front Top Frame</text>
<text x="795" y="56">Aluminum</text>
<text x="674" y="62">Flat Bar</text>
<text x="649" y="68">4</text>
<text x="664" y="68">1</text>
<text x="675" y="68">2040 x 744mm</text>
<text x="719" y="68">Extrusion</text>
<text x="795" y="68">Aluminum</text>
<text x="649" y="75">5</text>
<text x="664" y="75">1</text>
<text x="675" y="76">2020 x 744mm</text>
<text x="719" y="76">Extrusion</text>
<text x="795" y="76">Aluminum</text>
<text x="649" y="83">6</text>
<text x="664" y="83">8</text>
<text x="674" y="83">M6 washer v2</text>
<text x="794" y="83">Steel</text>
<text x="649" y="90">7</text>
<text x="664" y="90">8</text>
<text x="674" y="91">M6 x 20mm Hex</text>
<text x="794" y="91">Steel</text>
<text x="674" y="96">Socket Head</text>
<text x="649" y="103">8</text>
<text x="663" y="103">22</text>
<text x="674" y="103">Cast Corner</text>
<text x="795" y="103">Aluminum</text>
<text x="674" y="109">Bracket</text>
<text x="649" y="115">9</text>
<text x="664" y="115">4</text>
<text x="674" y="115">M3 x 85mm Steel</text>
<text x="794" y="115">Steel</text>
<text x="674" y="121">Socket Head</text>
<text x="674" y="127">Screw</text>
<text x="648" y="134">10</text>
<text x="664" y="134">4</text>
<text x="674" y="134">M3 Hex Nut</text>
<text x="794" y="134">Steel</text>
<text x="648" y="141">17</text>
<text x="664" y="141">9</text>
<text x="674" y="141">M5 x 12mm</text>
<text x="794" y="141">Steel</text>
<text x="648" y="149">29</text>
<text x="663" y="149">53</text>
<text x="674" y="149">M5 Washer</text>
<text x="794" y="149">Steel</text>
<text x="648" y="156">34</text>
<text x="664" y="156">1</text>
<text x="675" y="156">2060 x 550mm</text>
<text x="795" y="156">Aluminum</text>
<text x="648" y="164">35</text>
<text x="664" y="164">9</text>
<text x="674" y="164">M3 x 30mm</text>
<text x="794" y="164">Steel</text>
<text x="674" y="170">Spacer</text>
<text x="648" y="177">36</text>
<text x="664" y="177">8</text>
<text x="674" y="177">M3 x 30mm</text>
<text x="794" y="177">Steel</text>
<text x="674" y="183">Standoff</text>
<text x="648" y="189">37</text>
<text x="664" y="189">2</text>
<text x="674" y="190">Motion System</text>
<text x="795" y="190">Aluminum</text>
<text x="674" y="195">Bracket</text>
<text x="648" y="202">38</text>
<text x="663" y="202">44</text>
<text x="674" y="202">M5 Hammernut</text>
<text x="794" y="202">Steel</text>
<text x="648" y="209">39</text>
<text x="663" y="209">44</text>
<text x="674" y="209">M5 x 10mm Button</text>
<text x="794" y="210">Steel</text>
<text x="674" y="215">Head Hex Drive</text>
<text x="674" y="221">Bolt</text>
<text x="648" y="228">40</text>
<text x="664" y="228">8</text>
<text x="674" y="228">M3 x 12mm Socket</text>
<text x="794" y="228">Steel</text>
<text x="674" y="234">Head Screw</text>
<text x="648" y="240">41</text>
<text x="663" y="240">16</text>
<text x="674" y="240">M3 Washer</text>
<text x="794" y="240">Steel</text>
</g>
</svg>
